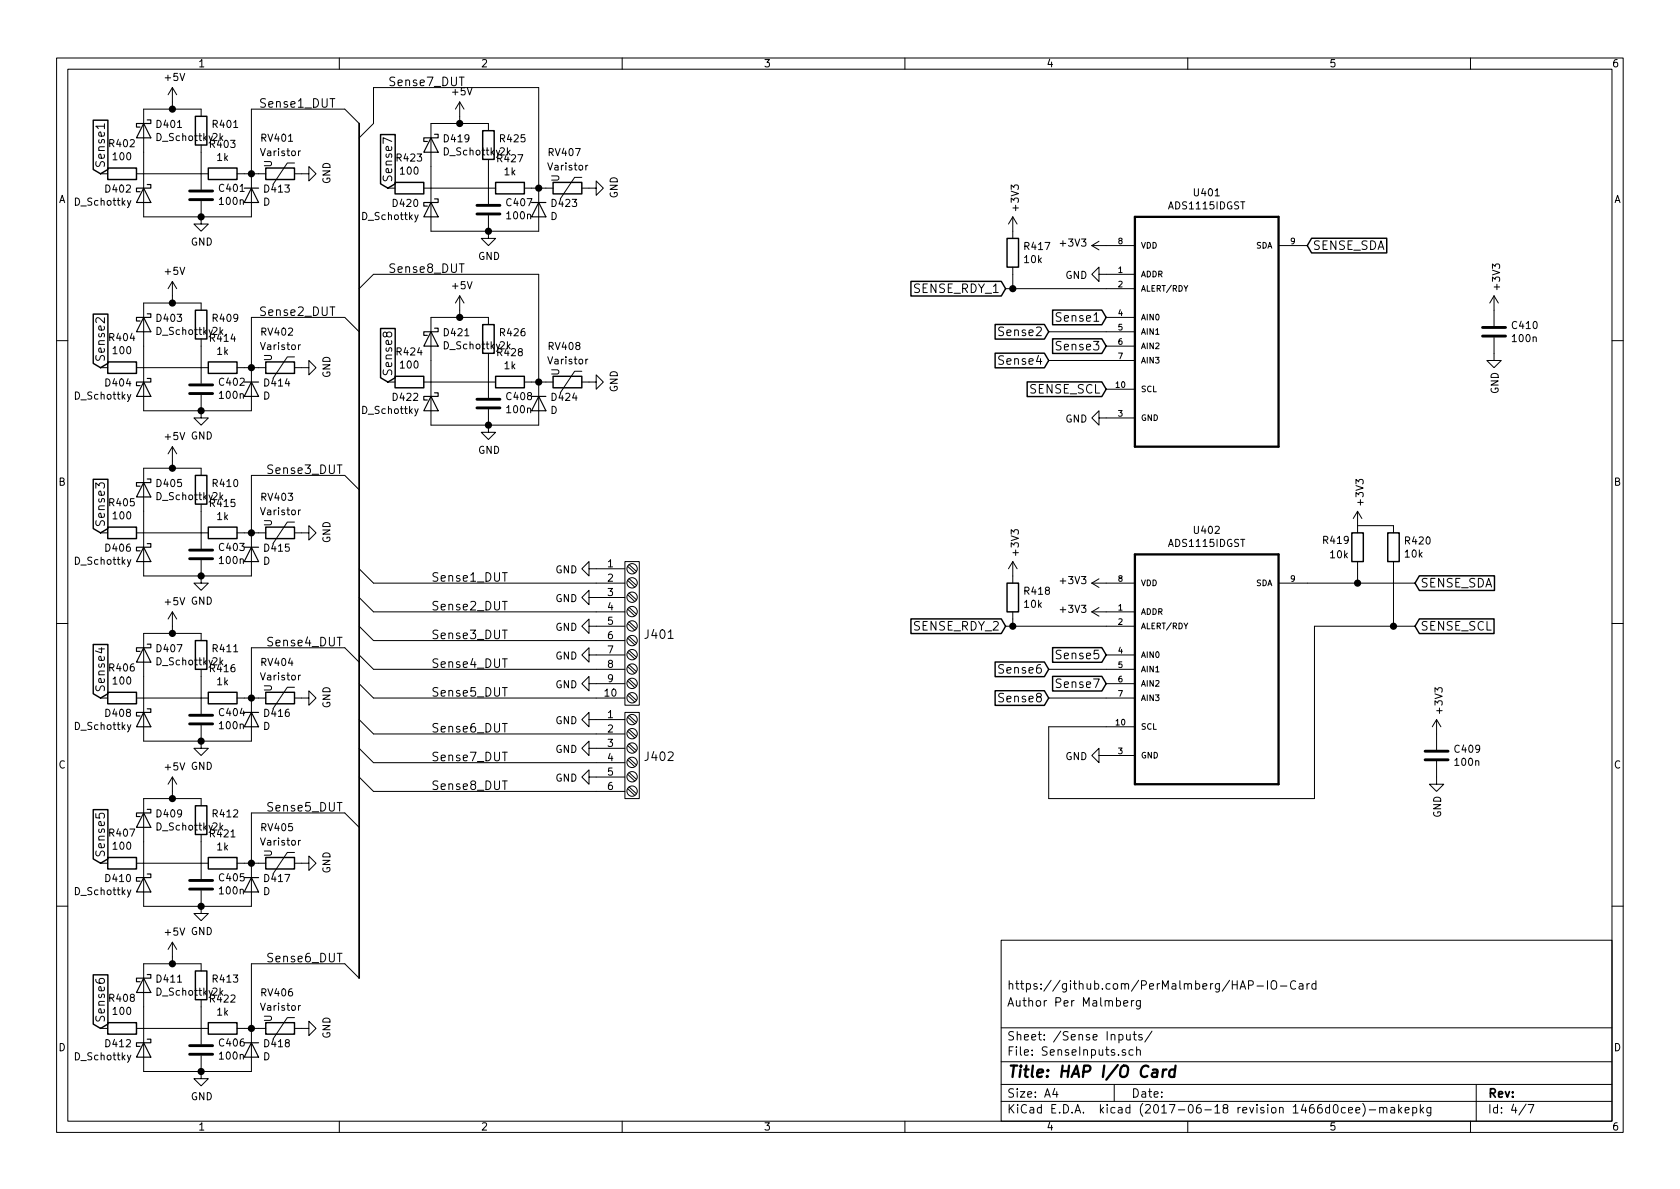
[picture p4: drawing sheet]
<svg xmlns="http://www.w3.org/2000/svg" width="297mm" height="210mm" viewBox="0 0 297 210" stroke-linecap="round" stroke-linejoin="round" font-family="sans-serif">
<g fill="none" stroke="#000" stroke-width=".18">
<path d="M10 10.3h277v189.9h-277zM12 12.2h273v186.1h-273zM30.5 15.5l-.8 1.3M30.5 15.5v3.8M30.5 15.5l.7 1.3M58.3 17.4h.9M60 10.3v1.9M81.2 13.6h.9M81.3 18l-.8 1.3M81.3 18v3.8M81.3 18l.7 1.3M110 10.3v1.9"/>
<path d="M160 10.3v1.9M210 10.3v1.9M260 10.3v1.9M17.8 30.7h1.2M18.5 21.9v.9M23.1 35.5l-.4 1.1-.2 .1M24.1 30.7h12.7M35.6 35.6v4h1.2l-1.2 1.3-1.3-1.3h1.3M35.6 20.6v-1.3h-10.2v19h19v-19h16.6l2.5 2.5M35.6 25.6v7.9M37.6 24l-.5 1.2-.1 .1M41.9 30.7h5.1"/>
<path d="M52.1 28.8h-1.3l-2.5 3.8M52.1 30.7h2.5v-1.2l1.3 1.2-1.3 1.3v-1.3M53.1 26.7h-.2l-.1 .2M68.6 33.3h1.2M69.3 25l-1.6-.6v1M73.9 38l-.4 1.1-.2 .2M74.9 33.3h12.7M86.4 38.1v4.1h1.2l-1.2 1.2-1.3-1.2h1.3M86.4 23.1v-1.3h-10.2v19.1h19v-25.4h-29.2v6.3l-2.5 2.6M86.4 28.2v7.9M88.4 26.6l-.5 1.1-.1 .1M92.7 33.3h5.1"/>
<path d="M102.9 31.4h-1.3l-2.5 3.8M102.9 33.3h2.5v-1.3l1.3 1.3-1.3 1.2v-1.2M103.9 29.2l-.2 .1-.1 .2M179.1 38.3v3.9M179.1 38.3l-.8 1.3M179.1 38.3l.7 1.3M18.5 56.2v.9l-1.1-.9-.3 .1-.2 .2 .2 .5M30.5 49.8v3.8M30.5 49.8l-.8 1.2M30.5 49.8l.7 1.2M35.6 54.9v-1.3h-10.2v19h19v-16.5h16.6l2.5 2.6M35.6 59.9v7.9"/>
<path d="M37.6 58.3l-.5 1.2-.1 .1M58.3 54.3h.9M63.5 51l2.5-2.5h29.2v26.7h-19v-19.1h10.2v1.3M68.4 59l.1-.1a.48 .48 0 0 1 .8 .1l-.1 .5-.5 .1-.2-.1-.3-.7h-.3l-.2 .2 .1 .5 .3 .1 .3-.3M81.2 46.7h.9M81.3 52.3v3.8M81.3 52.3l-.8 1.3M81.3 52.3l.7 1.3M177.8 51h22.9M179.1 47.2v3.8M185.4 58.7h15.3M193 43.4h7.7"/>
<path d="M193 43.4l1.3 .8M194.3 48.5v-1.3l-1.3 1.3 1.3 1.3v-1.3h6.4M194.3 42.7l-1.3 .7M195.6 56.1h5.1M226.1 43.4h5M264.2 59.7v4h1.2l-1.2 1.3-1.3-1.3h1.3M264.2 52.3v5.4M264.2 52.3l-.8 1.3M264.2 52.3l.7 1.3M10 60.2h2M17.8 65h1.2M23.1 69.7l-.4 1.2-.2 .1"/>
<path d="M24.1 65h12.7M30.5 79v3.8M30.5 79l-.8 1.3M30.5 79l.7 1.3M35.6 69.8v4.1h1.2l-1.2 1.3-1.3-1.3h1.3M41.9 65h5.1M52.1 63.1h-1.3l-2.5 3.8M52.1 65h2.5v-1.3l1.3 1.3-1.3 1.3v-1.3M53.1 61h-.2l-.1 .2M68.6 67.6h1.2M73.9 72.3l-.4 1.1-.2 .2M74.9 67.6h12.7"/>
<path d="M86.4 72.4v4h1.2l-1.2 1.3-1.3-1.3h1.3M86.4 62.5v7.9M88.4 60.9l-.5 1.1-.1 .1M92.7 67.6h5.1M102.9 65.7h-1.3l-2.5 3.8M102.9 67.6h2.5v-1.3l1.3 1.3-1.3 1.2v-1.2M103.9 63.5l-.2 .1-.1 .1M185.4 63.7h15.3M194.3 73.9v-1.3l-1.3 1.3 1.3 1.3v-1.3h6.4M195.6 61.2h5.1M195.6 68.8h5.1M285 60.2h2"/>
<path d="M16.9 86.3v-.9l.6 .5 .2-.4h.6l.2 .2v.4l-.2 .2M17.8 94.2h1.2M23.1 99l-.4 1.1-.2 .1M24.1 94.2h12.7M35.6 99.1v4h1.2l-1.2 1.3-1.3-1.3h1.3M35.6 84.1v-1.3h-10.2v19h19v-17.7h16.6l2.5 2.5M35.6 89.1v7.9M37.6 87.5l-.5 1.2-.1 .1M41.9 94.2h5.1M52.1 92.3h-1.3l-2.5 3.8M52.1 94.2h2.5v-1.2l1.3 1.2-1.3 1.3v-1.3M53.1 90.2h-.2l-.1 .2"/>
<path d="M59.6 82.2h.9M110.5 99.3h2.5v25.4h-2.5zM111.2 99.8l1.3 1.2M179.1 99.3v3.8M179.1 99.3l-.8 1.3M179.1 99.3l.7 1.3M240 90.4v3.8M240 99.3v3.8M240 90.4l-.7 1.3M240 90.4l.8 1.3M240 93h6.4v1.2M246.4 99.3v11.4"/>
<path d="M10 110.3h2M18 114.5v1l-1.1-.4M30.5 108.2v3.8M30.5 108.2l-.8 1.3M30.5 108.2l.7 1.3M35.6 113.3v-1.3h-10.2v19.1h19v-16.6h16.6l2.5 2.6M35.6 118.4v7.8M37.6 116.7l-.5 1.2-.1 .1M53.1 119.4l-.2 .1-.1 .1M59.6 112.7h.9M63.5 105.7l2.5 2.5h44.5M63.5 115.8l2.5 2.6h44.5"/>
<path d="M63.5 100.6l2.5 2.5h44.5M63.5 110.7l2.5 2.6h44.5M88.8 116.5h.9M88.8 111.4h.9M88.8 106.3h.9M88.8 101.3h.9M104.1 100.6v-1.3l-1.2 1.3 1.2 1.2v-1.2h6.4M104.1 105.7v-1.3l-1.2 1.3 1.2 1.2v-1.2h6.4M104.1 110.7v-1.2l-1.2 1.2 1.2 1.3v-1.3h6.4M104.1 115.8v-1.3l-1.2 1.3 1.2 1.3v-1.3h6.4M111 117.9l1.2 1.1M111 115.3l1.2 1.2"/>
<path d="M111 112.8l1.2 1.2M111 110.3l1.2 1.1M111 107.7l1.2 1.2M111 105.2l1.2 1.1M111 102.6l1.2 1.2M111 100.1l1.2 1.2M111.2 117.6l1.3 1.2M111.2 115l1.3 1.2M111.2 112.5l1.3 1.2M111.2 110l1.3 1.1M111.2 107.4l1.3 1.2M111.2 104.9l1.3 1.2"/>
<path d="M111.2 102.3l1.3 1.2M177.8 110.7h22.9M179.1 108.2v2.5M185.4 118.4h15.3M193 108.2h7.7M193 103.1h7.7M193 103.1l1.3 .8M193 108.2l1.3 .8M194.3 102.4l-1.3 .7M194.3 107.4l-1.3 .8M195.6 115.8h5.1M226.1 103.1h24.1"/>
<path d="M250.2 110.7h-17.8v30.5h-47v-12.7h15.3M285 110.3h2M17.8 123.4h1.2M23.1 128.2l-.4 1.1-.2 .1M24.1 123.4h12.7M30.5 137.4v3.8M30.5 137.4l-.8 1.3M30.5 137.4l.7 1.3M35.6 128.3v4h1.2l-1.2 1.3-1.3-1.3h1.3M41.9 123.4h5.1M52.1 121.5h-1.3l-2.5 3.8M52.1 123.4h2.5v-1.2l1.3 1.2-1.3 1.3v-1.3"/>
<path d="M63.5 120.9l2.5 2.5h44.5M63.5 127.2l2.5 2.6h44.5M63.5 132.3l2.5 2.6h44.5M63.5 137.4l2.5 2.5h44.5M88.8 138.1h.9M88.8 133h.9M88.8 127.9h.9M88.8 121.6h.9M104.1 120.9v-1.3l-1.2 1.3 1.2 1.3v-1.3h6.4M104.1 127.2v-1.2l-1.2 1.2 1.2 1.3v-1.3h6.4M104.1 132.3v-1.2l-1.2 1.2 1.2 1.3v-1.3h6.4M104.1 137.4v-1.3l-1.2 1.3 1.2 1.3v-1.3h6.4"/>
<path d="M110.5 126h2.5v15.2h-2.5zM111 123l1.2 1.1M111 120.4l1.2 1.2M111 139.5l1.2 1.1M111 136.9l1.2 1.2M111 134.4l1.2 1.2M111 131.8l1.2 1.2M111 129.3l1.2 1.2M111 126.8l1.2 1.2M111.2 122.7l1.3 1.1M111.2 120.1l1.3 1.2M111.2 139.2l1.3 1.2"/>
<path d="M111.2 136.6l1.3 1.2M111.2 134.1l1.3 1.2M111.2 131.5l1.3 1.2M111.2 129l1.3 1.2M111.2 126.5l1.3 1.2M185.4 123.4h15.3M194.3 133.6v-1.3l-1.3 1.3 1.3 1.3v-1.3h6.4M195.6 120.9h5.1M254 134.6v4.1h1.3l-1.3 1.2-1.3-1.2h1.3M254 127.2v5.4M254 127.2l-.8 1.3M254 127.2l.8 1.3"/>
<path d="M16.9 143.9v.7l.8 .1-.2-.2 .1-.5 .2-.2 .5 .1 .2 .2v.4l-.2 .2M17.8 152.6h1.2M23.1 157.4l-.4 1.1-.2 .1M24.1 152.6h12.7M35.6 157.5v4h1.2l-1.2 1.3-1.3-1.3h1.3M35.6 142.5v-1.3h-10.2v19.1h19v-16.5h16.6l2.5 2.5M35.6 147.6v7.8M37.6 145.9l-.5 1.2-.1 .1M41.9 152.6h5.1M52.1 150.7h-1.3l-2.5 3.9M52.1 152.6h2.5v-1.2l1.3 1.2-1.3 1.3v-1.3M53.1 148.6l-.2 .1-.1 .1"/>
<path d="M59.6 141.9h.9M10 160.2h2M16.9 173.2a.59 .59 0 0 0 .7 .7h.6l.2-.1 .1-.5-.2-.2-.5-.1-.2 .2-.1 .4 .3 .3M30.5 166.6v3.8M30.5 166.6l-.8 1.3M30.5 166.6l.7 1.3M35.6 171.7v-1.3h-10.2v19.1h19v-19.1h16.6l2.5 2.6M35.6 176.8v7.9M37.6 175.2l-.5 1.1-.1 .1M52.1 180h-1.3l-2.5 3.8M53.1 177.8l-.2 .1-.1 .1M59.6 168.6h.9"/>
<path d="M177 166.3h108v32h-108zM198.7 177.4l.7-.1-.1-.3-.4-.1-.2 .2 .1 .7h.5M200.1 176.9v1M200.5 176.9l-.3 .1-.1 .2M201.6 176.9v1.2l-.3 .3h-.3M201.6 177l-.4-.1-.3 .3 .1 .6 .2 .1 .4-.1M220.8 174.2l.7-.1 .1-.2-.1-.3-.2-.2h-.5v1.5M222.2 174.4h1.2M224.1 173.4v1.5M224.9 173.5a.5 .5 0 0 1 .6 0 .5 .5 0 0 1 .2 .4v.5a.5 .5 0 0 1-.5 .5 .5 .5 0 0 1-.5-.5v-.5zM226.4 174.4h1.1M229.1 173.6a.59 .59 0 0 0-.8 0 .59 .59 0 0 0-.1 .7 .56 .56 0 0 0 .3 .6 .56 .56 0 0 0 .6-.1"/>
<path d="M229.7 174h.6l.1 .9M230.4 174.3l-.5 .1a.29 .29 0 0 0-.2 .2 .29 .29 0 0 0 .2 .3l.5-.1M231.1 173.9v1M231.5 173.9l-.4 .3M232.7 174l-.5-.1-.2 .3 .1 .6h.6M232.7 173.4v1.5M285 160.2h2M17.8 181.9h1.2M23.1 186.6l-.4 1.1-.2 .2M24.1 181.9h12.7M35.6 186.7v4h1.2l-1.2 1.3-1.3-1.3h1.3M41.9 181.9h5.1"/>
<path d="M52.1 181.9h2.5v-1.3l1.3 1.3-1.3 1.2v-1.2M60 198.3v1.9M110 198.3v1.9M160 198.3v1.9M177 194.8h108M177 191.8h108M177 187.8h108M177 181.8h108M186.5 192.5l-.4 1h1M186.8 193v1M197 191.8v3M199 185.7a.37 .37 0 0 0-.6 .1l.1 .2 .5 .2 .1 .1-.3 .3-.4-.1"/>
<path d="M199.2 182.9v.8a.37 .37 0 0 0 .6 .1M199.8 182.9v1M200.3 185.7l-.4-.1-.3 .3 .1 .6 .2 .1 .4-.1M200.3 182.9h.6M200.6 182.4v1.3l.3 .2M201 185.7a.37 .37 0 0 1 .6 .1v.8M201 185.1v1.5M201.9 183a.37 .37 0 0 0-.6 .1l.1 .3 .5 .1 .1 .1-.2 .3-.5-.1M203.7 182.3l-1.3 2M210 198.3v1.9M237.9 195.9l-.5-.1-.2 .3 .1 .6h.6M238.4 196.3l.7-.1v-.3l-.4-.1-.3 .2 .1 .7h.6"/>
<path d="M239.7 196.3l.7-.1v-.3l-.5-.1-.2 .2 .1 .7h.6M240.9 195.1a1.71 1.71 0 0 1 0 2.3M242.1 196.3h1.1M243.9 196l.2-.2 .4 .1 .1 .9M243.9 195.8v1M244.6 196l.2-.2 .3 .1 .1 .9M245.9 195.9h.6l.1 .9M246.6 196.2l-.5 .1-.2 .2v.2l.2 .1 .5-.1M247.3 195.3v1.5M247.4 196.3l.5 .5M247.9 195.8l-.6 .6M248.4 196.3l.7-.1v-.3l-.5-.1-.2 .2 .1 .7h.6"/>
<path d="M249.8 195.9l.4-.1 .3 .3-.1 .6h-.6M249.8 195.8v1.5M251.1 195.3v1.5M251.3 196.3l.4 .5M251.7 195.8l-.6 .6M253 195.8l-.1 1.4-.2 .1h-.4M253 195.9l-.4-.1-.3 .3v.6l.3 .1 .4-.1M260 198.3v1.9M261 191.8v6.5M269.8 195.2l-1.2 2M270.2 195.3h1l-.6 1.5"/>
<circle cx="111.8" cy="100.6" r=".91"/>
<circle cx="111.8" cy="110.7" r=".91"/>
<circle cx="111.8" cy="105.6" r=".91"/>
<circle cx="111.8" cy="115.8" r=".91"/>
<circle cx="111.8" cy="108.1" r=".91"/>
<circle cx="111.8" cy="103.1" r=".91"/>
<circle cx="111.8" cy="118.3" r=".91"/>
<circle cx="111.8" cy="113.3" r=".91"/>
<circle cx="111.8" cy="129.7" r=".91"/>
<circle cx="111.8" cy="137.4" r=".91"/>
<circle cx="111.8" cy="134.8" r=".91"/>
<circle cx="111.8" cy="132.3" r=".91"/>
<circle cx="111.8" cy="139.9" r=".91"/>
<circle cx="111.8" cy="127.2" r=".91"/>
<circle cx="111.8" cy="123.4" r=".91"/>
<circle cx="111.8" cy="120.8" r=".91"/>
</g>
<path d="M200.7 38.3h25.4v40.7h-25.4zM200.7 98h25.4v40.7h-25.4zM203.8 189.2h.8l-.1 1.2M204.6 189.6l-.6 .1a.4 .4 0 0 0-.4 .3 .4 .4 0 0 0 .3 .4l.6-.1M205.7 189.1l-.2 1.3M206.2 189.1a.55 .55 0 0 0-.6 .4M207.7 189.2a.68 .68 0 0 0-.9 .3v.8l.2 .1 .6-.1M207.8 188.4l-.2 2" fill="none" stroke="#000" stroke-width=".41"/>
<g fill="none" stroke="#000" stroke-width=".25">
<path d="M16.5 21.3h2.6v8.7l-1.3 .7-1.3-.7zM19 29.7h5.1v2h-5.1zM34.5 20.6h2.1v5h-2.1zM36.8 29.7h5.1v2h-5.1zM47 29.7h5.1v2h-5.1zM67.3 23.8h2.6v8.7l-1.3 .8-1.3-.8zM69.8 32.3h5.1v2h-5.1zM85.3 23.1h2.1v5.1h-2.1zM87.6 32.3h5.1v2h-5.1zM97.8 32.3h5.1v2h-5.1zM16.5 55.5h2.6v8.8l-1.3 .7-1.3-.7zM34.5 54.9h2.1v5h-2.1z"/>
<path d="M67.3 58.1h2.6v8.7l-1.3 .8-1.3-.8zM85.3 57.4h2.1v5.1h-2.1zM161.1 49.8h15.9l.8 1.2-.8 1.3h-15.9zM175.9 57.4h8.8l.7 1.3-.7 1.3h-8.8zM178.1 42.2h2v5h-2zM186.1 54.8h8.7l.8 1.3-.8 1.3h-8.7zM186.1 59.9h8.7l.8 1.3-.8 1.3h-8.7zM231.9 42.1h13.3v2.6h-13.3l-.8-1.3zM19 64h5.1v2h-5.1zM36.8 64h5.1v2h-5.1zM47 64h5.1v2h-5.1zM69.8 66.5h5.1v2.1h-5.1z"/>
<path d="M87.6 66.5h5.1v2.1h-5.1zM97.8 66.5h5.1v2.1h-5.1zM175.9 62.5h8.8l.7 1.2-.7 1.3h-8.8zM181.6 67.5h13.2l.8 1.3-.8 1.3h-13.2zM16.5 84.8h2.6v8.7l-1.3 .7-1.3-.7zM19 93.2h5.1v2h-5.1zM34.5 84.1h2.1v5h-2.1zM36.8 93.2h5.1v2h-5.1zM47 93.2h5.1v2h-5.1zM239 94.2h2v5.1h-2zM245.4 94.2h2v5.1h-2zM16.5 114h2.6v8.7l-1.3 .7-1.3-.7z"/>
<path d="M34.5 113.3h2.1v5.1h-2.1zM161.1 109.4h15.9l.8 1.3-.8 1.3h-15.9zM175.9 117.1h8.8l.7 1.3-.7 1.3h-8.8zM178.1 103.1h2v5.1h-2zM186.1 114.5h8.7l.8 1.3-.8 1.3h-8.7zM186.1 119.6h8.7l.8 1.3-.8 1.3h-8.7zM251 101.8h13.2v2.6h-13.2l-.8-1.3zM251 109.4h13.2v2.6h-13.2l-.8-1.3zM19 122.4h5.1v2.1h-5.1zM36.8 122.4h5.1v2.1h-5.1zM47 122.4h5.1v2.1h-5.1zM175.9 122.1h8.8l.7 1.3-.7 1.3h-8.8z"/>
<path d="M16.5 143.2h2.6v8.7l-1.3 .7-1.3-.7zM19 151.6h5.1v2.1h-5.1zM34.5 142.5h2.1v5.1h-2.1zM36.8 151.6h5.1v2.1h-5.1zM47 151.6h5.1v2.1h-5.1zM16.5 172.4h2.6v8.7l-1.3 .8-1.3-.8zM34.5 171.7h2.1v5.1h-2.1zM19 180.8h5.1v2.1h-5.1zM36.8 180.8h5.1v2.1h-5.1zM47 180.8h5.1v2.1h-5.1z"/>
</g>
<g fill="none" stroke="#000" stroke-width=".51">
<path d="M33.5 33.8h4.1M33.5 35.3h4.1M84.3 36.3h4.1M84.3 37.8h4.1M262.1 59.4h4.1M262.1 57.9h4.1M33.5 68.1h4.1M33.5 69.6h4.1M84.3 70.6h4.1M84.3 72.1h4.1M33.5 97.3h4.1M33.5 98.8h4.1"/>
<path d="M33.5 126.5h4.1M33.5 128h4.1M252 134.4h4M252 132.8h4M33.5 155.7h4.1M33.5 157.2h4.1M33.5 184.9h4.1M33.5 186.4h4.1"/>
</g>
<g fill="none" stroke="#fff" stroke-width=".18">
<path d="M223.1 54.7l.8-.2 .4 .2 .2 .2a.87 .87 0 0 1-1.6 .1zM223.4 53.2l1.1 .8M223.4 52h1.1M223.5 59.2l-.1 .3 .2 .2h.3l.1-.5h.4v.5M223.5 57.9a.37 .37 0 0 0 .1 .6l.3-.1 .3-.5 .3 .2-.1 .4M223.5 57.2h.1M223.6 50.7l.3-.3 .4 .1 .2 .2-.1 .4a.48 .48 0 0 1-.8-.1l-.1-.5-.2-.1-.3 .1-.1 .5 .2 .2 .2 .1 .3-.3M224 51.8v.9l-1.1-.4M224.3 57.2h.2M224.5 53.2l-1.1 .8M222.9 70.9h1.6M222.9 64h1.6"/>
<path d="M222.9 62.7h1.6M223.1 67.9a.62 .62 0 0 0 0 .7 .62 .62 0 0 0 .7 .2 .56 .56 0 0 0 .6-.3 .56 .56 0 0 0-.1-.6M223.4 61.5l.3 .4M223.4 61.9h1.1M223.5 64l-.1 .5 .2 .2h.7a.48 .48 0 0 0 .1-.7M223.5 62.7l-.1 .4 .3 .3h.5l.2-.2v-.5M223.8 65.4l.1 .5a.3 .3 0 0 0 .3 .2 .3 .3 0 0 0 .3-.2l-.1-.5M224.4 60.4l.1 .4-.3 .3-.7-.1v-.6l.3-.1 .2 .8M224.5 69.4v.9l-1.1-.9-.3 .1-.2 .2 .2 .6M224.5 65.4l-1 .1v.6M257.8 70.8v1.5l-.8-1.5v1.5M258.5 71.8l.7-.2v-.2l-.5-.1-.2 .2 .1 .7h.6"/>
<path d="M259.9 71.4h.6v.9M260.5 71.6l-.5 .1a.3 .3 0 0 0-.2 .3 .3 .3 0 0 0 .2 .3l.5-.1M261.2 71.3v1M261.7 71.3l-.3 .1-.2 .2M263.1 72.3l.6-1.5 .5 1.5M263.3 71.9h.7M264.7 70.8a.77 .77 0 0 1 .8 .7 .77 .77 0 0 1-.8 .8zM267 70.9l-.6-.1-.2 .1v.5l.6 .2 .2 .4-.3 .3-.6-.1M268.4 70.8h-.8v.7l.2-.1h.5l.1 .2v.6l-.3 .1h-.3l-.2-.1M269 71.2l.4-.4v1.5M269 72.3h.9M270.5 71.2l.4-.4v1.5"/>
<path d="M270.5 72.3h.8M271.9 71.2l.5-.4v1.5M271.9 72.3h.9M274.2 70.8h-.8v.7l.2-.1h.5l.1 .2v.6l-.3 .1h-.3l-.2-.1M274.9 72.2v.1M274.9 71.4v.1M275.5 71.2l.5-.4v1.5M275.5 72.3h.9M223.1 115.6l.8-.1 .4 .1 .2 .2a.87 .87 0 0 1-1.6 .2zM223.4 114.2l1.1 .8M223.4 112.9h1.1M223.5 118.9a.37 .37 0 0 0 .1 .6l.3-.1 .3-.6 .3 .2-.1 .5"/>
<path d="M223.5 118.2h.1M223.6 111.3l.3 .3v.3l-.3 .3h-.4l-.2-.1-.1-.5 .2-.2a1.06 1.06 0 0 1 1.4 .4v.3M224 112.7v1l-1.1-.4M224.3 118.2h.2M224.5 114.2l-1.1 .8M222.9 131.9h1.6M222.9 125h1.6M222.9 123.6h1.6M223.1 128.8a.62 .62 0 0 0 0 .8 .62 .62 0 0 0 .7 .2 .56 .56 0 0 0 .6-.3 .56 .56 0 0 0-.1-.7M223.4 122.4l.3 .5M223.4 122.9h1.1M223.5 125l-.1 .4 .2 .2h.7a.48 .48 0 0 0 .1-.6"/>
<path d="M223.5 123.6l-.1 .4 .3 .3h.5l.2-.1v-.6M223.5 120.1l-.1 .4 .2 .2 .3-.1 .1-.5h.4v.6M223.8 126.4l.1 .5a.3 .3 0 0 0 .3 .2 .3 .3 0 0 0 .3-.2l-.1-.5M224.4 121.4l.1 .4-.3 .2-.7-.1v-.5l.3-.1 .2 .7M224.5 130.3v1l-1.1-1-.3 .1-.2 .3 .2 .5M224.5 126.4h-1v.6M247.7 145.7v1.5l-.9-1.5v1.5M248.3 146.7l.7-.1v-.3l-.5-.1-.2 .2 .1 .8h.6M249.7 146.3h.6l.1 .9M250.4 146.6l-.5 .1a.3 .3 0 0 0-.3 .2 .3 .3 0 0 0 .3 .3h.5M251.1 146.2v1M251.5 146.2l-.3 .1-.1 .2"/>
<path d="M253 147.2l.5-1.5 .5 1.5M253.1 146.8h.7M254.5 145.7a.77 .77 0 0 1 .9 .8 .77 .77 0 0 1-.9 .7zM256.8 145.8l-.6-.1-.2 .1v.5l.7 .3 .1 .3-.3 .3h-.5M258.2 145.7h-.7l-.1 .7 .2-.1h.5l.2 .3-.1 .5-.2 .1h-.4l-.2-.1M258.9 146.1l.4-.4v1.5M258.9 147.2h.8M260.3 146.1l.4-.4v1.5M260.3 147.2h.9M261.7 146.1l.5-.4v1.5M261.7 147.2h.9M264 145.7h-.7l-.1 .7 .2-.1h.5l.2 .3-.1 .5-.2 .1h-.4l-.2-.1"/>
<path d="M264.7 147.1v.1M264.7 146.3v.1M265.4 145.8l.6-.1 .2 .1 .1 .3-1 1.1h1"/>
</g>
<g fill="none" stroke="#000" stroke-width=".2">
<path d="M25.4 33.3l1.3 2.5h-2.6zM25.4 21.8l1.3 2.6h-2.6zM26 32.6h.7v.7h-2.6v.6h.7M26 21.2h.7v.6h-2.6v.7h.7M43.2 33.3h2.5M44.4 33.3l1.3 2.5h-2.5zM76.2 35.8l1.3 2.5h-2.6zM76.2 24.4l1.3 2.5h-2.6zM76.8 35.2h.7v.6h-2.6v.6h.7M76.8 23.7h.7v.7h-2.6v.6h.7M94 35.8h2.5M95.2 35.8l1.3 2.5h-2.5z"/>
<path d="M25.4 56.1l1.3 2.6h-2.6zM26 55.5h.7v.6h-2.6v.7h.7M76.2 58.7l1.3 2.5h-2.6zM76.8 58h.7v.7h-2.6v.6h.7M25.4 67.6l1.3 2.5h-2.6zM26 66.9h.7v.7h-2.6v.6h.7M43.2 67.6h2.5M44.4 67.6l1.3 2.5h-2.5zM76.2 70.1l1.3 2.5h-2.6zM76.8 69.5h.7v.6h-2.6v.6h.7M94 70.1h2.5M95.2 70.1l1.3 2.5h-2.5z"/>
<path d="M25.4 96.8l1.3 2.5h-2.6zM25.4 85.3l1.3 2.6h-2.6zM26 96.1h.7v.7h-2.6v.6h.7M26 84.7h.7v.6h-2.6v.7h.7M43.2 96.8h2.5M44.4 96.8l1.3 2.5h-2.5zM25.4 114.5l1.3 2.6h-2.6zM26 113.9h.7v.6h-2.6v.7h.7M25.4 126l1.3 2.5h-2.6zM26 125.3h.7v.7h-2.6v.6h.7M43.2 126h2.5M44.4 126l1.3 2.5h-2.5z"/>
<path d="M25.4 155.2l1.3 2.5h-2.6zM25.4 143.8l1.3 2.5h-2.6zM26 154.6h.7v.6h-2.6v.6h.7M26 143.1h.7v.7h-2.6v.6h.7M43.2 155.2h2.5M44.4 155.2l1.3 2.5h-2.5zM25.4 173l1.3 2.5h-2.6zM26 172.3h.7v.7h-2.6v.6h.7M25.4 184.4l1.3 2.5h-2.6zM26 183.8h.7v.6h-2.6v.6h.7M43.2 184.4h2.5M44.4 184.4l1.3 2.5h-2.5z"/>
</g>
<g fill="#000" stroke="#000" stroke-width=".25">
<circle cx="30.5" cy="19.3" r=".51"/>
<circle cx="35.6" cy="38.3" r=".51"/>
<circle cx="44.5" cy="30.7" r=".51"/>
<circle cx="81.3" cy="21.8" r=".51"/>
<circle cx="95.3" cy="33.3" r=".51"/>
<circle cx="30.5" cy="53.6" r=".51"/>
<circle cx="81.3" cy="56.1" r=".51"/>
<circle cx="86.4" cy="40.9" r=".51"/>
<circle cx="179.1" cy="51" r=".51"/>
<circle cx="35.6" cy="72.6" r=".51"/>
<circle cx="44.5" cy="65" r=".51"/>
<circle cx="86.4" cy="75.2" r=".51"/>
<circle cx="95.3" cy="67.6" r=".51"/>
<circle cx="30.5" cy="82.8" r=".51"/>
<circle cx="44.5" cy="94.2" r=".51"/>
<circle cx="30.5" cy="112" r=".51"/>
<circle cx="35.6" cy="101.8" r=".51"/>
<circle cx="179.1" cy="110.7" r=".51"/>
<circle cx="240" cy="103.1" r=".51"/>
<circle cx="246.4" cy="110.7" r=".51"/>
<circle cx="35.6" cy="131.1" r=".51"/>
<circle cx="44.5" cy="123.4" r=".51"/>
<circle cx="30.5" cy="141.2" r=".51"/>
<circle cx="44.5" cy="152.6" r=".51"/>
<circle cx="30.5" cy="170.4" r=".51"/>
<circle cx="35.6" cy="160.3" r=".51"/>
<circle cx="35.6" cy="189.5" r=".51"/>
<circle cx="44.5" cy="181.9" r=".51"/>
</g>
<path d="M254 44.7v29.2M280.7 44.7h-26.7M254 73.9h26.7M280.7 73.9v-29.2M243.8 119.6v29.2M270.5 119.6h-26.7M243.8 148.8h26.7M270.5 148.8v-29.2" fill="none" stroke="#fff" stroke-width=".18" stroke-dasharray=".3 .4"/>
<path d="M63.5 21.8v151.2" fill="none" stroke="#000" stroke-width=".3"/>
<text font-size="2.8" x="178" y="190.5">Title: HAP I/O Card</text>
<g font-size="2.1">
<text x="68.6" y="15.2">Sense7_DUT</text>
<text x="45.7" y="19">Sense1_DUT</text>
<text x="18.5" y="29.8" transform="rotate(-90 18.5 29.8)">Sense1</text>
<text x="69.3" y="32.4" transform="rotate(-90 69.3 32.4)">Sense7</text>
<text x="232.1" y="44.2">SENSE_SDA</text>
<text x="68.6" y="48.3">Sense8_DUT</text>
<text x="161.7" y="51.8">SENSE_RDY_1</text>
<text x="45.7" y="55.9">Sense2_DUT</text>
<text x="177.1" y="59.4">Sense2</text>
<text x="187.2" y="56.9">Sense1</text>
<text x="18.5" y="64.1" transform="rotate(-90 18.5 64.1)">Sense2</text>
<text x="177.1" y="64.5">Sense4</text>
<text x="187.2" y="62">Sense3</text>
<text x="69.3" y="66.6" transform="rotate(-90 69.3 66.6)">Sense8</text>
<text x="182" y="69.6">SENSE_SCL</text>
<text x="47" y="83.8">Sense3_DUT</text>
<text x="18.5" y="93.3" transform="rotate(-90 18.5 93.3)">Sense3</text>
<text x="76.2" y="107.9">Sense2_DUT</text>
<text x="76.2" y="102.9">Sense1_DUT</text>
<text x="251.1" y="103.9">SENSE_SDA</text>
<text x="76.2" y="113">Sense3_DUT</text>
<text x="114.2" y="113">J401</text>
<text x="161.7" y="111.5">SENSE_RDY_2</text>
<text x="251.1" y="111.5">SENSE_SCL</text>
<text x="47" y="114.3">Sense4_DUT</text>
<text x="76.2" y="118.1">Sense4_DUT</text>
<text x="177.1" y="119.1">Sense6</text>
<text x="187.2" y="116.6">Sense5</text>
<text x="18.5" y="122.5" transform="rotate(-90 18.5 122.5)">Sense4</text>
<text x="76.2" y="123.2">Sense5_DUT</text>
<text x="177.1" y="124.2">Sense8</text>
<text x="187.2" y="121.7">Sense7</text>
<text x="76.2" y="129.5">Sense6_DUT</text>
<text x="76.2" y="134.6">Sense7_DUT</text>
<text x="114.2" y="134.6">J402</text>
<text x="47" y="143.5">Sense5_DUT</text>
<text x="76.2" y="139.7">Sense8_DUT</text>
<text x="18.5" y="151.7" transform="rotate(-90 18.5 151.7)">Sense5</text>
<text x="47" y="170.2">Sense6_DUT</text>
<text x="178" y="178">Author Per Malmberg</text>
<text x="178" y="175">https://github.com/PerMalmberg/HAP-IO-Card</text>
<text x="18.5" y="180.9" transform="rotate(-90 18.5 180.9)">Sense6</text>
<text x="178" y="184">Sheet: /Sense Inputs/</text>
<text x="178" y="186.7">File: SenseInputs.sch</text>
<text x="178" y="196.9">KiCad E.D.A. kicad (2017-06-18 revision 1466d0cee)-makepkg</text>
<text x="178" y="194.1">Size: A4</text>
<text x="200" y="194.1">Date:</text>
<text x="263" y="194.1">Rev:</text>
<text x="263" y="196.9">Id: 4/7</text>
</g>
<g font-size="1.8">
<text x="35" y="11.9">1</text>
<text x="85" y="11.9">2</text>
<text x="135" y="11.9">3</text>
<text x="185" y="11.9">4</text>
<text x="235" y="11.9">5</text>
<text x="285" y="11.9">6</text>
<text x="29.3" y="14.3">+5V</text>
<text x="80.1" y="16.9">+5V</text>
<text x="27.8" y="22.6">D401</text>
<text x="37.7" y="22.6">R401</text>
<text x="19.5" y="26">R402</text>
<text x="20.1" y="28.3">100</text>
<text x="27.8" y="24.9">D_Schottky</text>
<text x="37.3" y="26.2">R403</text>
<text x="37.6" y="24.9">2k</text>
<text x="38.4" y="28.5">1k</text>
<text x="46.3" y="27.6">Varistor</text>
<text x="46.3" y="25.1">RV401</text>
<text x="48.1" y="29.6" transform="rotate(-90 48.1 29.6)">U</text>
<text x="70.3" y="28.6">R423</text>
<text x="78.6" y="27.5">D_Schottky</text>
<text x="78.6" y="25.2">D419</text>
<text x="88.1" y="28.7">R427</text>
<text x="88.4" y="27.5">2k</text>
<text x="88.5" y="25.2">R425</text>
<text x="97.1" y="27.6">RV407</text>
<text x="10.4" y="35.9">A</text>
<text x="18.8" y="34.1">D402</text>
<text x="38.9" y="33.9">C401</text>
<text x="46.9" y="34.1">D413</text>
<text x="58.4" y="32.6" transform="rotate(-90 58.4 32.6)">GND</text>
<text x="70.9" y="30.9">100</text>
<text x="89.2" y="31">1k</text>
<text x="97.1" y="30.1">Varistor</text>
<text x="98.9" y="32.1" transform="rotate(-90 98.9 32.1)">U</text>
<text x="109.2" y="35.1" transform="rotate(-90 109.2 35.1)">GND</text>
<text x="211.3" y="34.7">U401</text>
<text x="285.4" y="35.9">A</text>
<text x="13.3" y="36.4">D_Schottky</text>
<text x="38.9" y="36.2">100n</text>
<text x="46.5" y="36.4">D</text>
<text x="64.1" y="38.9">D_Schottky</text>
<text x="69.6" y="36.6">D420</text>
<text x="89.7" y="36.5">C407</text>
<text x="89.7" y="38.8">100n</text>
<text x="97.3" y="38.9">D</text>
<text x="97.7" y="36.6">D423</text>
<text x="180.1" y="37.1" transform="rotate(-90 180.1 37.1)">+3V3</text>
<text x="206.8" y="37">ADS1115IDGST</text>
<text x="33.7" y="43.4">GND</text>
<text x="84.5" y="46">GND</text>
<text x="181.2" y="46.5">10k</text>
<text x="181.3" y="44.2">R417</text>
<text x="187.6" y="43.6">+3V3</text>
<text x="29.3" y="48.6">+5V</text>
<text x="80.1" y="51.1">+5V</text>
<text x="188.4" y="49.3">GND</text>
<text x="265.2" y="51.1" transform="rotate(-90 265.2 51.1)">+3V3</text>
<text x="27.8" y="59.2">D_Schottky</text>
<text x="27.8" y="56.9">D403</text>
<text x="37.6" y="59.2">2k</text>
<text x="37.7" y="56.9">R409</text>
<text x="46.3" y="59.4">RV402</text>
<text x="78.6" y="59.5">D421</text>
<text x="88.5" y="59.5">R426</text>
<text x="267.5" y="58.2">C410</text>
<text x="19.5" y="60.3">R404</text>
<text x="20.1" y="62.6">100</text>
<text x="37.3" y="60.4">R414</text>
<text x="38.4" y="62.8">1k</text>
<text x="46.3" y="61.9">Varistor</text>
<text x="48.1" y="63.9" transform="rotate(-90 48.1 63.9)">U</text>
<text x="70.3" y="62.9">R424</text>
<text x="70.9" y="65.2">100</text>
<text x="78.6" y="61.8">D_Schottky</text>
<text x="88.1" y="63">R428</text>
<text x="88.4" y="61.8">2k</text>
<text x="89.2" y="65.3">1k</text>
<text x="97.1" y="64.4">Varistor</text>
<text x="97.1" y="61.9">RV408</text>
<text x="267.5" y="60.5">100n</text>
<text x="13.3" y="70.7">D_Schottky</text>
<text x="18.8" y="68.3">D404</text>
<text x="38.9" y="68.2">C402</text>
<text x="38.9" y="70.5">100n</text>
<text x="46.5" y="70.7">D</text>
<text x="46.9" y="68.3">D414</text>
<text x="58.4" y="66.8" transform="rotate(-90 58.4 66.8)">GND</text>
<text x="69.6" y="70.9">D422</text>
<text x="89.7" y="70.8">C408</text>
<text x="97.7" y="70.9">D424</text>
<text x="98.9" y="66.4" transform="rotate(-90 98.9 66.4)">U</text>
<text x="109.2" y="69.4" transform="rotate(-90 109.2 69.4)">GND</text>
<text x="265" y="69.7" transform="rotate(-90 265 69.7)">GND</text>
<text x="29.3" y="77.8">+5V</text>
<text x="33.7" y="77.7">GND</text>
<text x="64.1" y="73.2">D_Schottky</text>
<text x="89.7" y="73.1">100n</text>
<text x="97.3" y="73.2">D</text>
<text x="188.4" y="74.7">GND</text>
<text x="84.5" y="80.3">GND</text>
<text x="10.4" y="85.9">B</text>
<text x="19.5" y="89.5">R405</text>
<text x="27.8" y="88.4">D_Schottky</text>
<text x="27.8" y="86.1">D405</text>
<text x="37.3" y="89.7">R415</text>
<text x="37.6" y="88.4">2k</text>
<text x="37.7" y="86.1">R410</text>
<text x="46.3" y="88.6">RV403</text>
<text x="241.1" y="89.2" transform="rotate(-90 241.1 89.2)">+3V3</text>
<text x="285.4" y="85.9">B</text>
<text x="20.1" y="91.8">100</text>
<text x="38.4" y="92">1k</text>
<text x="46.3" y="91.1">Varistor</text>
<text x="48.1" y="93.1" transform="rotate(-90 48.1 93.1)">U</text>
<text x="211.3" y="94.4">U402</text>
<text x="13.3" y="99.9">D_Schottky</text>
<text x="18.8" y="97.6">D406</text>
<text x="38.9" y="97.4">C403</text>
<text x="38.9" y="99.7">100n</text>
<text x="46.5" y="99.9">D</text>
<text x="46.9" y="97.6">D415</text>
<text x="58.4" y="96.1" transform="rotate(-90 58.4 96.1)">GND</text>
<text x="98.2" y="101.4">GND</text>
<text x="107.5" y="100.3">1</text>
<text x="180.1" y="98.1" transform="rotate(-90 180.1 98.1)">+3V3</text>
<text x="206.8" y="96.7">ADS1115IDGST</text>
<text x="234.1" y="96.2">R419</text>
<text x="235.3" y="98.7">10k</text>
<text x="248.5" y="98.6">10k</text>
<text x="248.6" y="96.3">R420</text>
<text x="29.3" y="107">+5V</text>
<text x="33.7" y="106.9">GND</text>
<text x="98.2" y="106.5">GND</text>
<text x="107.5" y="102.9">2</text>
<text x="107.5" y="105.4">3</text>
<text x="107.5" y="107.9">4</text>
<text x="181.2" y="107.5">10k</text>
<text x="181.3" y="105.2">R418</text>
<text x="187.6" y="103.3">+3V3</text>
<text x="98.2" y="111.6">GND</text>
<text x="107.5" y="110.5">5</text>
<text x="107.5" y="113">6</text>
<text x="187.6" y="108.4">+3V3</text>
<text x="19.5" y="118.7">R406</text>
<text x="27.8" y="117.6">D_Schottky</text>
<text x="27.8" y="115.3">D407</text>
<text x="37.3" y="118.9">R416</text>
<text x="37.6" y="117.6">2k</text>
<text x="37.7" y="115.3">R411</text>
<text x="46.3" y="117.8">RV404</text>
<text x="98.2" y="116.6">GND</text>
<text x="107.5" y="115.6">7</text>
<text x="107.5" y="118.1">8</text>
<text x="20.1" y="121.1">100</text>
<text x="38.4" y="121.2">1k</text>
<text x="46.3" y="120.3">Varistor</text>
<text x="48.1" y="122.3" transform="rotate(-90 48.1 122.3)">U</text>
<text x="58.4" y="125.3" transform="rotate(-90 58.4 125.3)">GND</text>
<text x="98.2" y="121.7">GND</text>
<text x="107" y="123.2">10</text>
<text x="107.5" y="120.6">9</text>
<text x="13.3" y="129.1">D_Schottky</text>
<text x="18.8" y="126.8">D408</text>
<text x="38.9" y="126.6">C404</text>
<text x="38.9" y="129">100n</text>
<text x="46.5" y="129.1">D</text>
<text x="46.9" y="126.8">D416</text>
<text x="98.2" y="128.1">GND</text>
<text x="107.5" y="127">1</text>
<text x="107.5" y="129.5">2</text>
<text x="255.1" y="126" transform="rotate(-90 255.1 126)">+3V3</text>
<text x="10.4" y="135.9">C</text>
<text x="29.3" y="136.2">+5V</text>
<text x="33.7" y="136.1">GND</text>
<text x="98.2" y="133.1">GND</text>
<text x="107.5" y="132.1">3</text>
<text x="107.5" y="134.6">4</text>
<text x="107.5" y="137.2">5</text>
<text x="188.4" y="134.4">GND</text>
<text x="257.3" y="133.1">C409</text>
<text x="257.4" y="135.4">100n</text>
<text x="285.4" y="135.9">C</text>
<text x="98.2" y="138.2">GND</text>
<text x="107.5" y="139.7">6</text>
<text x="19.5" y="147.9">R407</text>
<text x="27.8" y="146.9">D_Schottky</text>
<text x="27.8" y="144.5">D409</text>
<text x="37.3" y="148.1">R421</text>
<text x="37.6" y="146.9">2k</text>
<text x="37.7" y="144.5">R412</text>
<text x="46.3" y="149.5">Varistor</text>
<text x="46.3" y="147">RV405</text>
<text x="254.8" y="144.6" transform="rotate(-90 254.8 144.6)">GND</text>
<text x="18.8" y="156">D410</text>
<text x="20.1" y="150.3">100</text>
<text x="38.4" y="150.4">1k</text>
<text x="38.9" y="155.8">C405</text>
<text x="46.9" y="156">D417</text>
<text x="48.1" y="151.5" transform="rotate(-90 48.1 151.5)">U</text>
<text x="58.4" y="154.5" transform="rotate(-90 58.4 154.5)">GND</text>
<text x="13.3" y="158.3">D_Schottky</text>
<text x="38.9" y="158.2">100n</text>
<text x="46.5" y="158.3">D</text>
<text x="29.3" y="165.4">+5V</text>
<text x="33.7" y="165.3">GND</text>
<text x="27.8" y="173.8">D411</text>
<text x="37.7" y="173.8">R413</text>
<text x="19.5" y="177.2">R408</text>
<text x="20.1" y="179.5">100</text>
<text x="27.8" y="176.1">D_Schottky</text>
<text x="37.3" y="177.3">R422</text>
<text x="37.6" y="176.1">2k</text>
<text x="38.4" y="179.6">1k</text>
<text x="46.3" y="178.7">Varistor</text>
<text x="46.3" y="176.2">RV406</text>
<text x="10.4" y="185.9">D</text>
<text x="18.8" y="185.2">D412</text>
<text x="38.9" y="185.1">C406</text>
<text x="46.9" y="185.2">D418</text>
<text x="48.1" y="180.7" transform="rotate(-90 48.1 180.7)">U</text>
<text x="58.4" y="183.7" transform="rotate(-90 58.4 183.7)">GND</text>
<text x="285.4" y="185.9">D</text>
<text x="13.3" y="187.5">D_Schottky</text>
<text x="38.9" y="187.4">100n</text>
<text x="46.5" y="187.5">D</text>
<text x="33.7" y="194.6">GND</text>
<text x="35" y="199.9">1</text>
<text x="85" y="199.9">2</text>
<text x="135" y="199.9">3</text>
<text x="185" y="199.9">4</text>
<text x="235" y="199.9">5</text>
<text x="285" y="199.9">6</text>
</g>
<g font-size="1.4">
<text x="197.7" y="43.2">8</text>
<text x="201.7" y="43.9">VDD</text>
<text x="222" y="43.9">SDA</text>
<text x="228.2" y="43.2">9</text>
<text x="197.7" y="48.3">1</text>
<text x="197.7" y="50.8">2</text>
<text x="201.7" y="49">ADDR</text>
<text x="201.7" y="51.6">ALERT/RDY</text>
<text x="197.7" y="55.9">4</text>
<text x="197.7" y="58.4">5</text>
<text x="201.7" y="56.6">AIN0</text>
<text x="201.7" y="59.2">AIN1</text>
<text x="197.7" y="61">6</text>
<text x="197.7" y="63.5">7</text>
<text x="201.7" y="61.7">AIN2</text>
<text x="201.7" y="64.3">AIN3</text>
<text x="197.3" y="68.6">10</text>
<text x="201.7" y="69.3">SCL</text>
<text x="197.7" y="73.7">3</text>
<text x="201.7" y="74.4">GND</text>
<text x="197.7" y="107.9">1</text>
<text x="197.7" y="102.9">8</text>
<text x="201.7" y="103.6">VDD</text>
<text x="222" y="103.6">SDA</text>
<text x="228.2" y="102.9">9</text>
<text x="197.7" y="110.5">2</text>
<text x="201.7" y="108.7">ADDR</text>
<text x="201.7" y="111.2">ALERT/RDY</text>
<text x="197.7" y="115.6">4</text>
<text x="197.7" y="118.1">5</text>
<text x="201.7" y="116.3">AIN0</text>
<text x="201.7" y="118.9">AIN1</text>
<text x="197.7" y="120.6">6</text>
<text x="197.7" y="123.2">7</text>
<text x="201.7" y="121.4">AIN2</text>
<text x="201.7" y="123.9">AIN3</text>
<text x="197.3" y="128.3">10</text>
<text x="201.7" y="129">SCL</text>
<text x="197.7" y="133.3">3</text>
<text x="201.7" y="134.1">GND</text>
</g>
</svg>
